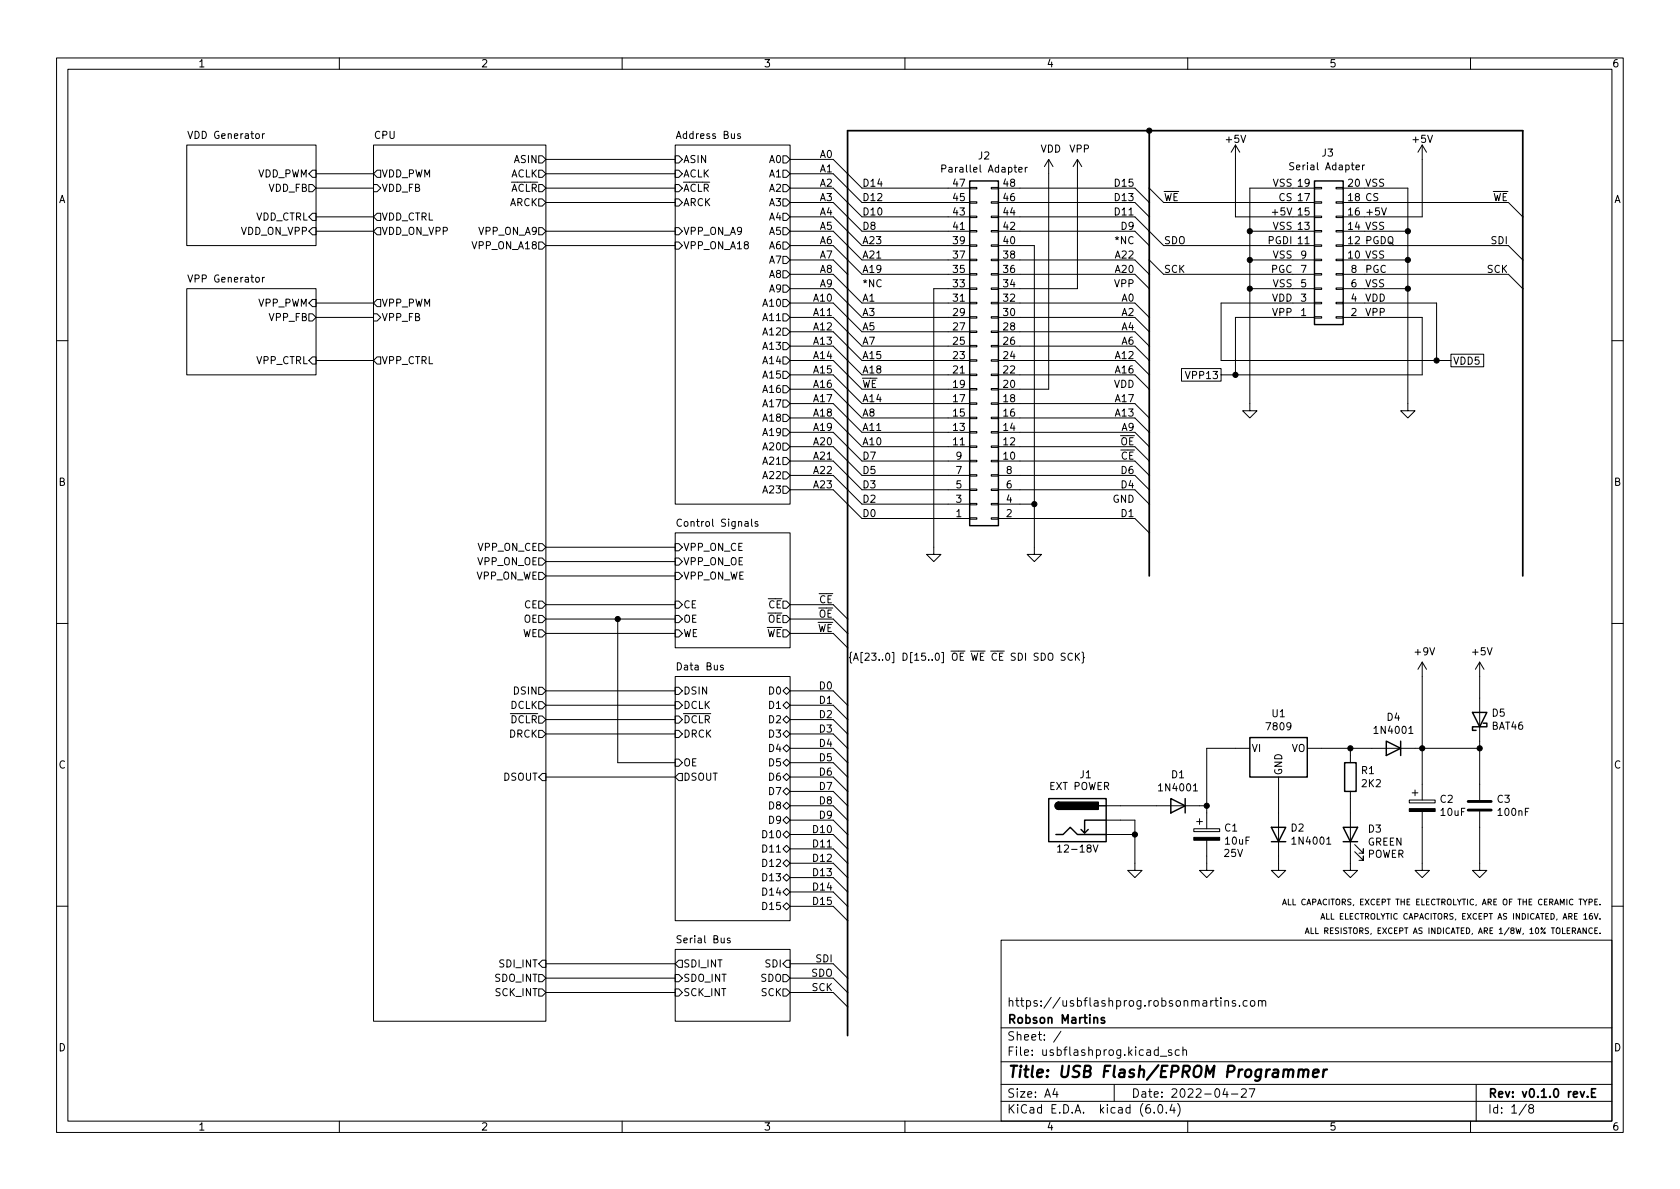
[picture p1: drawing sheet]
<svg xmlns="http://www.w3.org/2000/svg" width="297mm" height="210mm" viewBox="0 0 297 210" stroke-linecap="round" stroke-linejoin="round" font-family="sans-serif">
<g fill="none" stroke="#000" stroke-width=".18">
<path d="M10 10.2h277v190.1h-277zM12 12.2h273v186.1h-273zM60 10.2v2M110 10.2v2M160 10.2v2M210 10.2v2M260 10.2v2M33 25.6h22.9v17.8h-22.9zM46.8 23.6l-.4 .3M54.6 32.6h.6l.7 .7-.7 .6h-.6zM55.2 37.7h.7v1.3h-.7l-.6-.7zM55.2 30.1h.7v1.3h-.7l-.6-.7z"/>
<path d="M55.9 38.3h10.1M55.9 33.3h10.1M55.9 30.7h10.1M66 25.6h30.5v155h-30.5zM66 32.6h.7l.6 .7-.6 .6h-.7zM66.7 37.7h.6v1.3h-.6l-.7-.7zM66.7 30.1h.6v1.3h-.6l-.7-.7zM95.2 27.6h.7l.6 .6-.6 .6h-.7zM95.2 30.1h.7l.6 .6-.6 .7h-.7zM95.2 32.6h.7l.6 .7-.6 .6h-.7zM95.2 35.2h.7l.6 .6-.6 .6h-.7zM96.5 35.8h22.9"/>
<path d="M96.5 33.3h22.9M96.5 28.2h22.9M96.5 30.7h22.9M119.4 25.6h20.3v63.5h-20.3zM119.4 27.6h.6l.6 .6-.6 .6h-.6zM119.4 30.1h.6l.6 .6-.6 .7h-.6zM119.4 32.6h.6l.6 .7-.6 .6h-.6zM119.4 35.2h.6l.6 .6-.6 .6h-.6zM130.9 23.7l-.3-.1-.2 .2 .1 .2 .4 .1v.3h-.5M138.4 27.6h.7l.6 .6-.6 .6h-.7zM138.4 30.1h.7l.6 .6-.6 .7h-.7zM138.4 32.6h.7l.6 .7-.6 .6h-.7z"/>
<path d="M138.4 35.2h.7l.6 .6-.6 .6h-.7zM138.4 37.7h.7l.6 .6-.6 .7h-.7zM139.7 38.3h7.6l5.1 5.1h19M139.7 35.8h7.6l5.1 5.1h19M139.7 33.3h7.6l5.1 5h19M139.7 30.7h7.6l5.1 5.1h19M139.7 28.2h7.6l5.1 5.1h19M166.5 29.8h.6l.1-.2v-.3l-.7-.1v1.2M171.4 33.1h1.3v.3h-1.3zM171.4 35.7h1.3v.2h-1.3zM171.4 38.2h1.3v.3h-1.3zM175.3 33.1h1.2v.3h-1.2z"/>
<path d="M175.3 35.7h1.2v.2h-1.2zM175.3 38.2h1.2v.3h-1.2zM176.5 38.3h24.2l5 5.1h26.7M176.5 35.8h24.2l2.5 2.5M176.5 33.3h24.2l2.5 2.5M180.1 30l.6-.1v-.2l-.4-.1-.2 .2 .1 .6h.5M181.3 29.6v.8M181.6 29.6l-.3 .2M185.4 28.2v40.6h-8.9M185.4 28.2l-.7 1.3M185.4 28.2l.8 1.3M190.5 28.2v22.8h-14"/>
<path d="M190.5 28.2l-.8 1.3M190.5 28.2l.8 1.3M203.2 33.3l2.5 2.5h26.7M218.4 25.6l-.7 1.3M218.4 25.6v12.7h14M218.4 25.6l.8 1.3M228.8 28.8h-.5l-.3 .2 .1 .3 .6 .2v.4l-.2 .1h-.5M232.4 33.1h1.3v.3h-1.3zM232.4 35.7h1.3v.2h-1.3zM232.4 38.2h1.3v.3h-1.3zM232.4 33.3h-11.4v39.3h1.2l-1.2 1.3-1.3-1.3h1.3M236.2 33.1h1.3v.3h-1.3z"/>
<path d="M236.2 35.7h1.3v.2h-1.3zM236.2 38.2h1.3v.3h-1.3zM237.5 33.3h11.4v39.3h1.3l-1.3 1.3-1.3-1.3h1.3M237.5 35.8h29.2l2.5 2.5M240.9 29.2v.8M241.3 29.2l-.4 .2M244.3 36.8l.4 1.2 .4-1.2M251.5 25.6v12.7h-14M251.5 25.6l-.8 1.3M251.5 25.6l.7 1.3M33 51h22.9v15.3h-22.9zM46.4 49v.9"/>
<path d="M46.8 49l-.4 .3M54.6 55.5h.6l.7 .6-.7 .7h-.6zM55.2 40.3h.7v1.2h-.7l-.6-.6zM55.2 53h.7v1.2h-.7l-.6-.6zM55.9 56.1h10.1M55.9 40.9h10.1M55.9 53.6h10.1M66 55.5h.7l.6 .6-.6 .7h-.7zM66.7 53h.6v1.2h-.6l-.7-.6zM66.7 40.3h.6v1.2h-.6l-.7-.6zM95.2 40.3h.7l.6 .6-.6 .6h-.7zM95.2 42.8h.7l.6 .6-.6 .7h-.7z"/>
<path d="M96.5 43.4h22.9M96.5 40.9h22.9M119.4 40.3h.6l.6 .6-.6 .6h-.6zM119.4 42.8h.6l.6 .6-.6 .7h-.6zM138.4 40.3h.7l.6 .6-.6 .6h-.7zM138.4 42.8h.7l.6 .6-.6 .7h-.7zM138.4 45.3h.7l.6 .7-.6 .6h-.7zM138.4 47.9h.7l.6 .6-.6 .6h-.7zM138.4 50.4h.7l.6 .6-.6 .7h-.7zM138.4 53h.7l.6 .6-.6 .6h-.7zM138.4 55.5h.7l.6 .6-.6 .7h-.7zM138.4 58h.7l.6 .7-.6 .6h-.7z"/>
<path d="M139.7 56.1h7.6l5.1 5.1h19M139.7 51h7.6l5.1 5.1h19M139.7 46h7.6l2.6 2.5M139.7 40.9h7.6l5.1 5.1h19M139.7 43.4h7.6l5.1 5.1h19M139.7 53.6h7.6l5.1 5.1h19M139.7 48.5h7.6l5.1 5.1h19M139.7 58.7h7.6l5.1 5h19M171.4 40.8h1.3v.2h-1.3zM171.4 43.3h1.3v.3h-1.3zM171.4 45.8h1.3v.3h-1.3zM171.4 48.4h1.3v.2h-1.3z"/>
<path d="M171.4 50.9h1.3v.3h-1.3zM171.4 53.5h1.3v.2h-1.3zM171.4 56h1.3v.3h-1.3zM171.4 58.5h1.3v.3h-1.3zM171.4 51h-6.3v47h1.3l-1.3 1.3-1.3-1.3h1.3M175.3 40.8h1.2v.2h-1.2zM175.3 43.3h1.2v.3h-1.2zM175.3 45.8h1.2v.3h-1.2zM175.3 48.4h1.2v.2h-1.2zM175.3 50.9h1.2v.3h-1.2zM175.3 53.5h1.2v.2h-1.2zM175.3 56h1.2v.3h-1.2z"/>
<path d="M175.3 58.5h1.2v.3h-1.2zM176.5 43.4h6.4v54.6h1.2l-1.2 1.3-1.3-1.3h1.3M176.5 56.1h24.2l2.5 2.6M176.5 46h24.2l2.5 2.5M176.5 40.9h24.2l2.5 2.5M176.5 53.6h24.2l2.5 2.5M176.5 48.5h24.2l2.5 2.5M176.5 58.7h24.2l2.5 2.5M203.2 46l2.5 2.5h26.7M221 46h11.4M221 40.9h11.4M221 51h11.4"/>
<path d="M232.4 40.8h1.3v.2h-1.3zM232.4 43.3h1.3v.3h-1.3zM232.4 45.8h1.3v.3h-1.3zM232.4 48.4h1.3v.2h-1.3zM232.4 50.9h1.3v.3h-1.3zM232.4 53.5h1.3v.2h-1.3zM232.4 56h1.3v.3h-1.3zM232.4 53.6h-16.5v10.1h40.6M232.4 56.1h-14v10.2M236.2 40.8h1.3v.2h-1.3zM236.2 43.3h1.3v.3h-1.3zM236.2 45.8h1.3v.3h-1.3z"/>
<path d="M236.2 48.4h1.3v.2h-1.3zM236.2 50.9h1.3v.3h-1.3zM236.2 53.5h1.3v.2h-1.3zM236.2 56h1.3v.3h-1.3zM237.5 56.1h14v10.2h-35.6M237.5 46h11.4M237.5 43.4h29.2l2.5 2.6M237.5 40.9h11.4M237.5 53.6h16.5v10.1M237.5 51h11.4M237.5 48.5h29.2l2.5 2.5M10 60.2h2"/>
<path d="M55.2 63.1h.7v1.3h-.7l-.6-.7zM55.9 63.7h10.1M66.7 63.1h.6v1.3h-.6l-.7-.7zM138.4 60.6h.7l.6 .6-.6 .6h-.7zM138.4 63.1h.7l.6 .6-.6 .7h-.7zM138.4 65.7h.7l.6 .6-.6 .6h-.7zM138.4 68.2h.7l.6 .6-.6 .7h-.7zM138.4 70.7h.7l.6 .7-.6 .6h-.7zM138.4 73.3h.7l.6 .6-.6 .6h-.7zM138.4 75.8h.7l.6 .6-.6 .7h-.7zM138.4 78.4h.7l.6 .6-.6 .6h-.7zM139.7 76.4h7.6l5.1 5.1h19"/>
<path d="M139.7 79h7.6l5.1 5.1h19M139.7 73.9h7.6l5.1 5.1h19M139.7 71.4h7.6l5.1 5h19M139.7 68.8h7.6l5.1 5.1h19M139.7 66.3h7.6l5.1 5.1h19M139.7 63.7h7.6l5.1 5.1h19M139.7 61.2h7.6l5.1 5.1h19M171.4 61.1h1.3v.2h-1.3zM171.4 63.6h1.3v.3h-1.3zM171.4 66.2h1.3v.2h-1.3zM171.4 68.7h1.3v.3h-1.3zM171.4 71.2h1.3v.3h-1.3z"/>
<path d="M171.4 73.8h1.3v.2h-1.3zM171.4 76.3h1.3v.3h-1.3zM171.4 78.9h1.3v.2h-1.3zM175.3 61.1h1.2v.2h-1.2zM175.3 63.6h1.2v.3h-1.2zM175.3 66.2h1.2v.2h-1.2zM175.3 68.7h1.2v.3h-1.2zM175.3 71.2h1.2v.3h-1.2zM175.3 73.8h1.2v.2h-1.2zM175.3 76.3h1.2v.3h-1.2zM175.3 78.9h1.2v.2h-1.2zM176.5 79h24.2l2.5 2.5"/>
<path d="M176.5 76.4h24.2l2.5 2.6M176.5 73.9h24.2l2.5 2.5M176.5 71.4h24.2l2.5 2.5M176.5 66.3h24.2l2.5 2.5M176.5 63.7h24.2l2.5 2.6M176.5 61.2h24.2l2.5 2.5M208.9 65.2h7v2.2h-7zM256.5 62.6h5.8v2.3h-5.8zM285 60.2h2M95.2 96.1h.7l.6 .7-.6 .6h-.7zM95.2 98.7h.7l.6 .6-.6 .6h-.7zM96.5 99.3h22.9"/>
<path d="M96.5 96.8h22.9M119.4 94.2h20.3v20.3h-20.3zM119.4 98.7h.6l.6 .6-.6 .6h-.6zM119.4 96.1h.6l.6 .7-.6 .6h-.6zM120.5 91.9a.6 .6 0 0 0-.8 .4 .6 .6 0 0 0 .5 .8l.3-.2M132.9 91.8v1.1l.2 .2M134 92.3l-.3-.1-.2 .2 .1 .2 .4 .1v.3h-.5M138.4 80.9h.7l.6 .6-.6 .7h-.7zM138.4 83.4h.7l.6 .7-.6 .6h-.7zM138.4 86h.7l.6 .6-.6 .6h-.7zM139.7 86.6h7.6l5.1 5.1h19M139.7 81.5h7.6l5.1 5.1h19"/>
<path d="M139.7 84.1h7.6l5.1 5h19M171.4 81.4h1.3v.3h-1.3zM171.4 83.9h1.3v.3h-1.3zM171.4 86.5h1.3v.2h-1.3zM171.4 89h1.3v.3h-1.3zM171.4 91.6h1.3v.2h-1.3zM175.3 81.4h1.2v.3h-1.2zM175.3 83.9h1.2v.3h-1.2zM175.3 86.5h1.2v.2h-1.2zM175.3 89h1.2v.3h-1.2zM175.3 91.6h1.2v.2h-1.2zM176.5 91.7h24.2l2.5 2.5"/>
<path d="M176.5 81.5h24.2l2.5 2.6M176.5 89.1h6.4M176.5 86.6h24.2l2.5 2.5M176.5 84.1h24.2l2.5 2.5M10 110.2h2M95.2 101.2h.7l.6 .6-.6 .7h-.7zM95.2 108.8h.7l.6 .7-.6 .6h-.7zM95.2 111.4h.7l.6 .6-.6 .6h-.7zM95.2 106.3h.7l.6 .6-.6 .7h-.7zM96.5 106.9h22.9M96.5 101.8h22.9M96.5 112h22.9"/>
<path d="M96.5 109.5h22.9M109.2 109.5v25.4h10.2M119.4 119.6h20.3v43.2h-20.3zM119.4 101.2h.6l.6 .6-.6 .7h-.6zM119.4 108.8h.6l.6 .7-.6 .6h-.6zM119.4 111.4h.6l.6 .6-.6 .6h-.6zM119.4 106.3h.6l.6 .6-.6 .7h-.6zM127.9 117.7l-.3-.1-.2 .2v.2l.5 .1v.3h-.5M139.7 106.9h7.6l2.6 2.6M139.7 112h7.6l2.6 2.5M139.7 109.5h7.6l2.6 2.5M251.5 117.1l-.8 1.3"/>
<path d="M251.5 117.1v24.4M251.5 117.1l.7 1.3M261.6 117.1v24.4M261.6 117.1l-.7 1.3M261.6 117.1l.8 1.3M285 110.2h2M95.2 121.5h.7l.6 .7-.6 .6h-.7zM95.2 124.1h.7l.6 .6-.6 .6h-.7zM95.2 126.6h.7l.6 .6-.6 .7h-.7zM95.2 129.2h.7l.6 .6-.6 .6h-.7zM95.9 136.8h.6v1.2h-.6l-.7-.6zM96.5 122.2h22.9"/>
<path d="M96.5 129.8h22.9M96.5 127.2h22.9M96.5 124.7h22.9M96.5 137.4h22.9M119.4 121.5h.6l.6 .7-.6 .6h-.6zM119.4 124.1h.6l.6 .6-.6 .6h-.6zM119.4 126.6h.6l.6 .6-.6 .7h-.6zM119.4 129.2h.6l.6 .6-.6 .6h-.6zM119.4 134.2h.6l.6 .7-.6 .6h-.6zM120 136.8h.6v1.2h-.6l-.6-.6zM138.4 122.2l.7-.7 .6 .7-.6 .6zM138.4 124.7l.7-.6 .6 .6-.6 .6z"/>
<path d="M138.4 127.2l.7-.6 .6 .6-.6 .7zM138.4 129.8l.7-.6 .6 .6-.6 .6zM138.4 132.3l.7-.6 .6 .6-.6 .7zM138.4 134.9l.7-.7 .6 .7-.6 .6zM138.4 137.4l.7-.6 .6 .6-.6 .6zM138.4 139.9l.7-.6 .6 .6-.6 .7zM139.7 132.3h7.6l2.6 2.6M139.7 122.2h7.6l2.6 2.5M139.7 129.8h7.6l2.6 2.5M139.7 127.2h7.6l2.6 2.6M139.7 124.7h7.6l2.6 2.5M139.7 137.4h7.6l2.6 2.5"/>
<path d="M139.7 134.9h7.6l2.6 2.5M139.7 139.9h7.6l2.6 2.6M211 139.9h.7M221 132.3h-7.6v14.3M226.1 137.4v16.5h1.2l-1.2 1.3-1.3-1.3h1.3M231.1 132.3h30.5M238.8 139.9v14h1.2l-1.2 1.3-1.3-1.3h1.3M238.8 132.3v2.6M249.1 129.7h.7M250.2 139.7v1M138.4 145l.7-.6 .6 .6-.6 .7zM138.4 147.6l.7-.7 .6 .7-.6 .6z"/>
<path d="M138.4 152.6l.7-.6 .6 .6-.6 .7zM138.4 155.2l.7-.6 .6 .6-.6 .6zM138.4 157.7l.7-.6 .6 .6-.6 .7zM139.1 141.9l.6 .6-.6 .6-.7-.6zM139.1 149.5l.6 .6-.6 .6-.7-.6zM139.7 142.5h7.6l2.6 2.5M139.7 147.6h7.6l2.6 2.5M139.7 145h7.6l2.6 2.6M139.7 150.1h7.6l2.6 2.5M139.7 157.7h7.6l2.6 2.6M139.7 155.2h7.6l2.6 2.5M139.7 152.6h7.6l2.6 2.6"/>
<path d="M187 149.8l.4-.4v1.3M187 150.7h.7M193.3 149.4l.4 1.3 .4-1.3M195.6 145h5.1v8.9h1.2l-1.2 1.3-1.3-1.3h1.3M195.6 142.5h17.8M195.6 147.6h5.1M211.1 146.6h4.5v.5h-4.5zM211.6 145.3h1M212.1 144.8v1M213.4 148.6v5.3h1.2l-1.2 1.3-1.3-1.3h1.3M226.9 159.7h.5M227.8 159v1h.5"/>
<path d="M234.6 149.3h.7M239.5 150.6l1.5 1.5v-.7v.7h-.7M239.5 149.3l1.5 1.6v-.8v.8h-.7M249.2 141.5h4.5v.5h-4.5zM249.7 140.2h1M251.5 143.5v10.4h1.2l-1.2 1.3-1.3-1.3h1.3M261.6 143.5v10.4h1.3l-1.3 1.3-1.3-1.3h1.3M282.9 159.9v.1M10 160.2h2M95.2 172.3h.7l.6 .7-.6 .6h-.7zM95.2 174.9h.7l.6 .6-.6 .6h-.7zM95.9 169.8h.6v1.3h-.6l-.7-.7z"/>
<path d="M96.5 175.5h22.9M96.5 170.4h22.9M96.5 173h22.9M119.4 167.9h20.3v12.7h-20.3zM119.4 170.4l.6-.6h.6v1.3h-.6zM119.4 172.3h.6l.6 .7-.6 .6h-.6zM119.4 174.9h.6l.6 .6-.6 .6h-.6zM129.1 165.9h-.3l-.2 .2 .1 .1 .4 .2v.3h-.5M138.4 174.9h.7l.6 .6-.6 .6h-.7zM138.4 172.3h.7l.6 .7-.6 .6h-.7zM138.4 160.3l.7-.7 .6 .7-.6 .6zM139.1 169.8h.6v1.3h-.6l-.7-.7z"/>
<path d="M139.7 175.5h7.6l2.6 2.5M139.7 170.4h7.6l2.6 2.6M139.7 173h7.6l2.6 2.5M139.7 160.3h7.6l2.6 2.5M177 166.3h108v32h-108zM214.8 176.9h.6M215 176.4v1.3l.4 .2M215.9 176.4v.2M215.9 176.9v1M216.6 177.1l.2-.2 .3 .1 .1 .9M216.6 176.9v1M218.4 177l-.3-.1-.2 .2v.3l.5 .1v.4h-.5"/>
<path d="M219.1 177.8v.1M220.5 177l-.4-.1-.3 .3v.4l.1 .3h.6M221.2 177l.4-.1 .3 .3v.4l-.3 .3h-.4l-.1-.3v-.4zM222.5 177.1l.2-.2 .4 .1v.9M222.5 176.9v1M223.1 177.1l.3-.2 .3 .1 .1 .9M226.8 160l.3-1 .3 1M230.8 165.1l.3-1 .4 1M230.9 164.8h.5M231.8 164.1v1h.5M232.6 164.1v1h.5M233.5 162.6l.4-1.1 .3 1.1"/>
<path d="M233.6 162.3h.5M234.6 161.5v1.1h.4M282.9 162.5v.1M285 160.2h2M60 198.3v2M110 198.3v2M160 198.3v2M177 194.8h108M177 191.8h108M177 187.8h108M177 181.8h108M186.5 192.5l-.4 1h1"/>
<path d="M186.9 193v1M187.6 182.4l-1.3 1.9M197 191.8v3M204.1 196.7v.1M204.9 195.4l.2-.1a.81 .81 0 0 1 .6 .7 .81 .81 0 0 1-.3 .8h-.2a.81 .81 0 0 1-.6-.6 .81 .81 0 0 1 .3-.8zM205.1 186.8h1.2M206.2 196.7v.1M207.1 185.7l-.3-.1-.2 .2v.3l.5 .1v.4h-.5M207.2 195.3l-.3 1h.9M207.6 195.8v1M208.2 195.1a1.72 1.72 0 0 1 0 2.3M208.5 185.7l-.4-.1-.3 .3v.4l.1 .3h.6"/>
<path d="M209.1 185.8l.3-.2 .3 .1 .1 .9M209.1 185.1v1.5M210 198.3v2M216.6 192.5l-.4 1h.9M216.9 193v1M217.7 193.5h1.2M219.5 192.7l.6-.2 .2 .2 .1 .3-1 1h1M220.9 192.5h1l-.7 1.5M260 198.3v2M261 191.8v6.5M269.9 195.3l-1.3 1.9M270.6 196l-.3-.3 .1-.2 .2-.2 .4 .1 .2 .2-.1 .2-.7 .2-.1 .3v.2l.3 .3h.4l.2-.3-.1-.4-.2-.1"/>
</g>
<path d="M203.2 23.1v78.7M269.2 101.8v-78.7h-119.3v160M195.3 180l-.4-.1-.2 .2 .1 .3 .5 .1v.4h-.6M280.7 193.9v.1M281.4 193.2h.5M282.1 192.5h-.7v1.5h.7" fill="none" stroke="#000" stroke-width=".3"/>
<path d="M229.7 189.3a.49 .49 0 0 1 .8 .1l-.1 1.1M229.7 189.1l-.2 1.4M230.5 189.4a.5 .5 0 0 1 .8-.2l-.1 1.3M232.2 189.8l.9-.2v-.4l-.6-.1-.3 .3v1l.2 .1 .6-.1M234.1 189.1l-.2 1.4M234.6 189.1l-.4 .1-.2 .3" fill="none" stroke="#000" stroke-width=".4"/>
<path d="M259.6 143.3h4.1M259.6 141.7h4.1" fill="none" stroke="#000" stroke-width=".51"/>
<g fill="none" stroke="#000" stroke-width=".25">
<path d="M171.4 32h5.1v61h-5.1zM232.4 32h5.1v25.4h-5.1zM221 130.4h10.1v7h-10.1zM237.7 134.9h2.1v5h-2.1zM245.1 131.1l2.5 1.2-2.5 1.3zM247.6 131.1v2.5M260.3 126h2.6l-1.3 2.5zM262.3 127.9h.6v.6h-2.6v.7h.7M185.4 141.2h10.2v7.6h-10.2zM186.7 147.6h1.3l1.2-1.3 1.3 1.3h5.1M187.2 141.9a.64 .64 0 0 0-.6 .6 .64 .64 0 0 0 .6 .6M192.4 146.7l-.6 .6"/>
<path d="M194.3 142.5h1.3M195.6 145h-3.8v2.3l-.7-.6M207 141.2l2.5 1.3-2.5 1.3zM209.5 141.2v2.6M224.8 146.3h2.5l-1.2 2.5zM224.8 148.8h2.5M237.5 146.3h2.5l-1.2 2.5zM237.5 148.8h2.5"/>
</g>
<path d="M186.7 142l.5-.1v1.2a.64 .64 0 0 1-.6-.4 .64 .64 0 0 1 .1-.7zM187.2 141.9h7v1.2h-7z" fill="#000" stroke="#000" stroke-width=".25"/>
<g fill="#000" stroke="#000" stroke-width=".18">
<path d="M211.1 148.1h4.5v.5h-4.5zM249.2 143h4.5v.5h-4.5z"/>
<circle cx="203.2" cy="23.1" r=".46"/>
<circle cx="221" cy="40.9" r=".46"/>
<circle cx="221" cy="46" r=".46"/>
<circle cx="221" cy="51" r=".46"/>
<circle cx="248.9" cy="40.9" r=".46"/>
<circle cx="248.9" cy="51" r=".46"/>
<circle cx="248.9" cy="46" r=".46"/>
<circle cx="218.4" cy="66.3" r=".46"/>
<circle cx="254" cy="63.7" r=".46"/>
<circle cx="182.9" cy="89.1" r=".46"/>
<circle cx="109.2" cy="109.5" r=".46"/>
<circle cx="238.8" cy="132.3" r=".46"/>
<circle cx="251.5" cy="132.3" r=".46"/>
<circle cx="261.6" cy="132.3" r=".46"/>
<circle cx="200.7" cy="147.6" r=".46"/>
<circle cx="213.4" cy="142.5" r=".46"/>
</g>
<text font-size="2.8" x="178" y="190.6">Title: USB Flash/EPROM Programmer</text>
<g font-size="2.1">
<text x="178" y="178">https://usbflashprog.robsonmartins.com</text>
<text x="178" y="184">Sheet: /</text>
<text x="178" y="181">Robson Martins</text>
<text x="178" y="186.7">File: usbflashprog.kicad_sch</text>
<text x="178" y="196.9">KiCad E.D.A. kicad (6.0.4)</text>
<text x="178" y="194.1">Size: A4</text>
<text x="200" y="194.1">Date: 2022-04-27</text>
<text x="263" y="194.1">Rev: v0.1.0 rev.E</text>
<text x="263" y="196.9">Id: 1/8</text>
</g>
<g font-size="1.8">
<text x="35" y="11.9">1</text>
<text x="85" y="11.9">2</text>
<text x="135" y="11.9">3</text>
<text x="185" y="11.9">4</text>
<text x="235" y="11.9">5</text>
<text x="285" y="11.9">6</text>
<text x="33.7" y="24.5">VDD Generator</text>
<text x="66.2" y="24.5">CPU</text>
<text x="90.9" y="28.8">ASIN</text>
<text x="119.9" y="24.5">Address Bus</text>
<text x="120.8" y="28.8">ASIN</text>
<text x="136.1" y="28.8">A0</text>
<text x="145.1" y="27.9">A0</text>
<text x="173" y="28.2">J2</text>
<text x="183.9" y="27">VDD</text>
<text x="189.1" y="27">VPP</text>
<text x="216.8" y="25.2">+5V</text>
<text x="233.8" y="27.7">J3</text>
<text x="249.9" y="25.2">+5V</text>
<text x="10.3" y="35.9">A</text>
<text x="45.5" y="31.4">VDD_PWM</text>
<text x="47.4" y="33.9">VDD_FB</text>
<text x="67.4" y="31.4">VDD_PWM</text>
<text x="67.4" y="33.9">VDD_FB</text>
<text x="88.9" y="33.9">~{ACLR}</text>
<text x="90.2" y="31.4">ACLK</text>
<text x="120.8" y="31.4">ACLK</text>
<text x="120.8" y="33.9">~{ACLR}</text>
<text x="136.1" y="31.4">A1</text>
<text x="136.1" y="33.9">A2</text>
<text x="145.1" y="35.5">A3</text>
<text x="145.1" y="33">A2</text>
<text x="145.1" y="30.5">A1</text>
<text x="152.4" y="33">D14</text>
<text x="152.4" y="35.5">D12</text>
<text x="167.3" y="30.5">Parallel Adapter</text>
<text x="168.6" y="35.6">45</text>
<text x="168.6" y="33">47</text>
<text x="177.5" y="35.6">46</text>
<text x="177.5" y="33">48</text>
<text x="197.4" y="35.5">D13</text>
<text x="197.4" y="33">D15</text>
<text x="205.7" y="35.5">~{WE}</text>
<text x="225.1" y="33">VSS 19</text>
<text x="226.1" y="35.5">CS 17</text>
<text x="228.6" y="30.1">Serial Adapter</text>
<text x="238.4" y="35.6">18 CS</text>
<text x="238.4" y="33">20 VSS</text>
<text x="262.5" y="35.5">~{WE}</text>
<text x="285.3" y="35.9">A</text>
<text x="42.6" y="41.5">VDD_ON_VPP</text>
<text x="45.1" y="39">VDD_CTRL</text>
<text x="67.4" y="39">VDD_CTRL</text>
<text x="67.4" y="41.5">VDD_ON_VPP</text>
<text x="84.7" y="41.5">VPP_ON_A9</text>
<text x="90" y="36.4">ARCK</text>
<text x="120.8" y="36.4">ARCK</text>
<text x="120.8" y="41.5">VPP_ON_A9</text>
<text x="136.1" y="36.4">A3</text>
<text x="136.1" y="39">A4</text>
<text x="136.1" y="41.5">A5</text>
<text x="145.1" y="40.6">A5</text>
<text x="145.1" y="38.1">A4</text>
<text x="152.4" y="40.6">D8</text>
<text x="152.4" y="38.1">D10</text>
<text x="168.6" y="40.6">41</text>
<text x="168.6" y="38.1">43</text>
<text x="177.5" y="40.6">42</text>
<text x="177.5" y="38.1">44</text>
<text x="197.4" y="38.1">D11</text>
<text x="198.4" y="40.6">D9</text>
<text x="225.1" y="40.6">VSS 13</text>
<text x="225.4" y="38.1">+5V 15</text>
<text x="238.4" y="40.6">14 VSS</text>
<text x="238.4" y="38.1">16 +5V</text>
<text x="83.7" y="44.1">VPP_ON_A18</text>
<text x="120.8" y="44.1">VPP_ON_A18</text>
<text x="136.1" y="44.1">A6</text>
<text x="136.1" y="46.6">A7</text>
<text x="145.1" y="45.7">A7</text>
<text x="145.1" y="43.2">A6</text>
<text x="152.4" y="45.7">A21</text>
<text x="152.4" y="43.2">A23</text>
<text x="168.6" y="45.7">37</text>
<text x="168.6" y="43.2">39</text>
<text x="177.5" y="45.7">38</text>
<text x="177.5" y="43.2">40</text>
<text x="197.4" y="45.7">A22</text>
<text x="197.4" y="43.2">*NC</text>
<text x="205.7" y="43.2">SDO</text>
<text x="224.3" y="43.2">PGDI 11</text>
<text x="225.1" y="45.7">VSS</text>
<text x="230" y="45.7">9</text>
<text x="238.4" y="45.7">10 VSS</text>
<text x="238.4" y="43.2">12 PGDQ</text>
<text x="263.8" y="43.2">SDI</text>
<text x="33.8" y="49.9">VPP Generator</text>
<text x="136.1" y="49.1">A8</text>
<text x="136.1" y="51.7">A9</text>
<text x="144.1" y="53.3">A10</text>
<text x="145.1" y="50.8">A9</text>
<text x="145.1" y="48.2">A8</text>
<text x="152.4" y="48.2">A19</text>
<text x="152.4" y="53.3">A1</text>
<text x="152.4" y="50.8">*NC</text>
<text x="168.6" y="53.3">31</text>
<text x="168.6" y="50.8">33</text>
<text x="168.6" y="48.3">35</text>
<text x="177.5" y="53.3">32</text>
<text x="177.5" y="50.8">34</text>
<text x="177.5" y="48.3">36</text>
<text x="197.1" y="50.8">VPP</text>
<text x="197.4" y="48.2">A20</text>
<text x="198.4" y="53.3">A0</text>
<text x="205.7" y="48.2">SCK</text>
<text x="224.8" y="48.2">PGC</text>
<text x="224.9" y="53.3">VDD</text>
<text x="225.1" y="50.8">VSS</text>
<text x="230" y="53.3">3</text>
<text x="230" y="50.8">5</text>
<text x="230" y="48.3">7</text>
<text x="238.9" y="53.3">4</text>
<text x="238.9" y="50.8">6</text>
<text x="238.9" y="48.3">8</text>
<text x="241.3" y="53.3">VDD</text>
<text x="241.3" y="48.2">PGC</text>
<text x="241.3" y="50.8">VSS</text>
<text x="263" y="48.2">SCK</text>
<text x="45.7" y="54.2">VPP_PWM</text>
<text x="47.6" y="56.8">VPP_FB</text>
<text x="67.4" y="54.2">VPP_PWM</text>
<text x="67.4" y="56.8">VPP_FB</text>
<text x="135.1" y="54.2">A10</text>
<text x="135.1" y="56.8">A11</text>
<text x="135.1" y="59.3">A12</text>
<text x="144.1" y="58.4">A12</text>
<text x="144.1" y="55.9">A11</text>
<text x="152.4" y="55.9">A3</text>
<text x="152.4" y="58.4">A5</text>
<text x="168.6" y="58.4">27</text>
<text x="168.6" y="55.9">29</text>
<text x="177.5" y="58.4">28</text>
<text x="177.5" y="55.9">30</text>
<text x="198.4" y="58.4">A4</text>
<text x="198.4" y="55.9">A2</text>
<text x="225.1" y="55.9">VPP</text>
<text x="230" y="55.9">1</text>
<text x="238.9" y="55.9">2</text>
<text x="241.3" y="55.9">VPP</text>
<text x="45.3" y="64.4">VPP_CTRL</text>
<text x="67.4" y="64.4">VPP_CTRL</text>
<text x="135.1" y="61.8">A13</text>
<text x="135.1" y="64.4">A14</text>
<text x="144.1" y="60.9">A13</text>
<text x="144.1" y="63.5">A14</text>
<text x="152.4" y="63.5">A15</text>
<text x="152.4" y="60.9">A7</text>
<text x="168.6" y="63.5">23</text>
<text x="168.6" y="61">25</text>
<text x="177.5" y="63.5">24</text>
<text x="177.5" y="61">26</text>
<text x="197.4" y="63.5">A12</text>
<text x="198.4" y="60.9">A6</text>
<text x="256.9" y="64.5">VDD5</text>
<text x="135.1" y="66.9">A15</text>
<text x="135.1" y="69.5">A16</text>
<text x="144.1" y="71.1">A17</text>
<text x="144.1" y="66">A15</text>
<text x="144.1" y="68.6">A16</text>
<text x="152.4" y="68.6">~{WE}</text>
<text x="152.4" y="66">A18</text>
<text x="152.4" y="71.1">A14</text>
<text x="168.6" y="71.1">17</text>
<text x="168.6" y="68.6">19</text>
<text x="168.6" y="66">21</text>
<text x="177.5" y="71.1">18</text>
<text x="177.5" y="68.6">20</text>
<text x="177.5" y="66">22</text>
<text x="196.9" y="68.6">VDD</text>
<text x="197.4" y="71.1">A17</text>
<text x="197.4" y="66">A16</text>
<text x="210.1" y="67">VPP13</text>
<text x="135.1" y="72">A17</text>
<text x="135.1" y="74.5">A18</text>
<text x="135.1" y="77.1">A19</text>
<text x="144.1" y="76.2">A19</text>
<text x="144.1" y="73.6">A18</text>
<text x="152.4" y="73.6">A8</text>
<text x="152.4" y="76.2">A11</text>
<text x="168.6" y="76.2">13</text>
<text x="168.6" y="73.7">15</text>
<text x="177.5" y="76.2">14</text>
<text x="177.5" y="73.7">16</text>
<text x="197.4" y="73.6">A13</text>
<text x="198.4" y="76.2">A9</text>
<text x="135.1" y="79.6">A20</text>
<text x="135.1" y="82.2">A21</text>
<text x="144.1" y="81.3">A21</text>
<text x="144.1" y="78.7">A20</text>
<text x="144.1" y="83.8">A22</text>
<text x="152.4" y="78.7">A10</text>
<text x="152.4" y="81.3">D7</text>
<text x="152.4" y="83.8">D5</text>
<text x="168.6" y="78.7">11</text>
<text x="169.1" y="83.8">7</text>
<text x="169.1" y="81.3">9</text>
<text x="177.5" y="81.3">10</text>
<text x="177.5" y="78.7">12</text>
<text x="177.9" y="83.8">8</text>
<text x="196.7" y="78.7">~{OE}</text>
<text x="196.8" y="81.3">~{CE}</text>
<text x="198.4" y="83.8">D6</text>
<text x="10.3" y="85.9">B</text>
<text x="135.1" y="84.7">A22</text>
<text x="135.1" y="87.2">A23</text>
<text x="144.1" y="86.3">A23</text>
<text x="152.4" y="86.3">D3</text>
<text x="152.4" y="88.9">D2</text>
<text x="169.1" y="88.9">3</text>
<text x="169.1" y="86.4">5</text>
<text x="177.9" y="88.9">4</text>
<text x="177.9" y="86.4">6</text>
<text x="196.7" y="88.9">GND</text>
<text x="198.4" y="86.3">D4</text>
<text x="285.3" y="85.9">B</text>
<text x="120.3" y="93.1">Control Signals</text>
<text x="152.4" y="91.4">D0</text>
<text x="169.1" y="91.4">1</text>
<text x="177.9" y="91.4">2</text>
<text x="198.4" y="91.4">D1</text>
<text x="84.4" y="99.9">VPP_ON_OE</text>
<text x="84.5" y="97.4">VPP_ON_CE</text>
<text x="120.8" y="99.9">VPP_ON_OE</text>
<text x="120.8" y="97.4">VPP_ON_CE</text>
<text x="84.1" y="102.5">VPP_ON_WE</text>
<text x="92.7" y="107.6">CE</text>
<text x="120.8" y="102.5">VPP_ON_WE</text>
<text x="120.8" y="107.6">CE</text>
<text x="134.5" y="107.6">~{CE}</text>
<text x="143.5" y="106.7">~{CE}</text>
<text x="92.3" y="112.6">WE</text>
<text x="92.6" y="110.1">OE</text>
<text x="120.8" y="110.1">OE</text>
<text x="120.8" y="112.6">WE</text>
<text x="134.1" y="112.6">~{WE}</text>
<text x="134.4" y="110.1">~{OE}</text>
<text x="143.1" y="111.7">~{WE}</text>
<text x="143.4" y="109.2">~{OE}</text>
<text x="120" y="118.5">Data Bus</text>
<text x="149.9" y="116.8">{A[23..0] D[15..0] ~{OE} ~{WE} ~{CE} SDI SDO SCK}</text>
<text x="250.2" y="115.9">+9V</text>
<text x="260.4" y="115.9">+5V</text>
<text x="90.2" y="125.3">DCLK</text>
<text x="90.9" y="122.8">DSIN</text>
<text x="120.8" y="122.8">DSIN</text>
<text x="120.8" y="125.3">DCLK</text>
<text x="136.1" y="122.8">D0</text>
<text x="136.1" y="125.3">D1</text>
<text x="145.1" y="121.9">D0</text>
<text x="145.1" y="124.4">D1</text>
<text x="88.9" y="127.9">~{DCLR}</text>
<text x="90" y="130.4">DRCK</text>
<text x="120.8" y="127.9">~{DCLR}</text>
<text x="120.8" y="130.4">DRCK</text>
<text x="136.1" y="127.9">D2</text>
<text x="136.1" y="130.4">D3</text>
<text x="145.1" y="127">D2</text>
<text x="145.1" y="129.5">D3</text>
<text x="224.1" y="129.1">7809</text>
<text x="224.9" y="126.8">U1</text>
<text x="243.3" y="129.8">1N4001</text>
<text x="245.2" y="127.5">D4</text>
<text x="263.8" y="129">BAT46</text>
<text x="263.8" y="126.7">D5</text>
<text x="10.3" y="135.9">C</text>
<text x="120.8" y="135.5">OE</text>
<text x="136.1" y="133">D4</text>
<text x="136.1" y="135.5">D5</text>
<text x="145.1" y="132.1">D4</text>
<text x="145.1" y="134.6">D5</text>
<text x="145.1" y="137.1">D6</text>
<text x="191" y="137.6">J1</text>
<text x="207.1" y="137.6">D1</text>
<text x="221.2" y="133">VI</text>
<text x="226.7" y="137.2" transform="rotate(-90 226.7 137.2)">GND</text>
<text x="228.3" y="133">VO</text>
<text x="240.7" y="136.9">R1</text>
<text x="285.3" y="135.9">C</text>
<text x="89" y="138">DSOUT</text>
<text x="120.8" y="138">DSOUT</text>
<text x="136.1" y="138">D6</text>
<text x="136.1" y="140.6">D7</text>
<text x="136.1" y="143.1">D8</text>
<text x="145.1" y="142.2">D8</text>
<text x="145.1" y="139.7">D7</text>
<text x="185.4" y="139.7">EXT POWER</text>
<text x="205.2" y="139.9">1N4001</text>
<text x="240.8" y="139.2">2K2</text>
<text x="254.6" y="142">C2</text>
<text x="264.7" y="142">C3</text>
<text x="135.1" y="148.2">D10</text>
<text x="136.1" y="145.7">D9</text>
<text x="144.1" y="149.8">D11</text>
<text x="144.1" y="147.3">D10</text>
<text x="145.1" y="144.8">D9</text>
<text x="216.5" y="147">C1</text>
<text x="216.7" y="149.3">10uF</text>
<text x="228.3" y="147">D2</text>
<text x="228.8" y="149.3">1N4001</text>
<text x="241.8" y="149.5">GREEN</text>
<text x="241.9" y="147.2">D3</text>
<text x="254.8" y="144.3">10uF</text>
<text x="265" y="144.3">100nF</text>
<text x="135.1" y="150.7">D11</text>
<text x="135.1" y="153.3">D12</text>
<text x="135.1" y="155.8">D13</text>
<text x="144.1" y="152.4">D12</text>
<text x="144.1" y="154.9">D13</text>
<text x="187.6" y="150.7">12-18V</text>
<text x="216.2" y="151.5">25V</text>
<text x="241.8" y="151.7">POWER</text>
<text x="135.1" y="158.4">D14</text>
<text x="135.1" y="160.9">D15</text>
<text x="144.1" y="157.5">D14</text>
<text x="144.1" y="160">D15</text>
<text x="120.1" y="166.8">Serial Bus</text>
<text x="87.5" y="173.6">SDO_INT</text>
<text x="88.4" y="171.1">SDI_INT</text>
<text x="120.8" y="171.1">SDI_INT</text>
<text x="120.8" y="173.6">SDO_INT</text>
<text x="134.5" y="173.6">SDO</text>
<text x="135.4" y="171.1">SDI</text>
<text x="143.5" y="172.7">SDO</text>
<text x="144.4" y="170.2">SDI</text>
<text x="87.6" y="176.1">SCK_INT</text>
<text x="120.8" y="176.1">SCK_INT</text>
<text x="134.6" y="176.1">SCK</text>
<text x="143.6" y="175.2">SCK</text>
<text x="10.3" y="185.9">D</text>
<text x="285.3" y="185.9">D</text>
<text x="35" y="199.9">1</text>
<text x="85" y="199.9">2</text>
<text x="135" y="199.9">3</text>
<text x="185" y="199.9">4</text>
<text x="235" y="199.9">5</text>
<text x="285" y="199.9">6</text>
</g>
<g font-size="1.4">
<text x="229" y="160.1">ALL CAPACITORS, EXCEPT THE ELECTROLYTIC, ARE OF THE CERAMIC TYPE.</text>
<text x="234.3" y="165.1">ALL RESISTORS, EXCEPT AS INDICATED, ARE 1/8W, 10% TOLERANCE.</text>
<text x="235.5" y="162.6">ALL ELECTROLYTIC CAPACITORS, EXCEPT AS INDICATED, ARE 16V.</text>
</g>
</svg>
